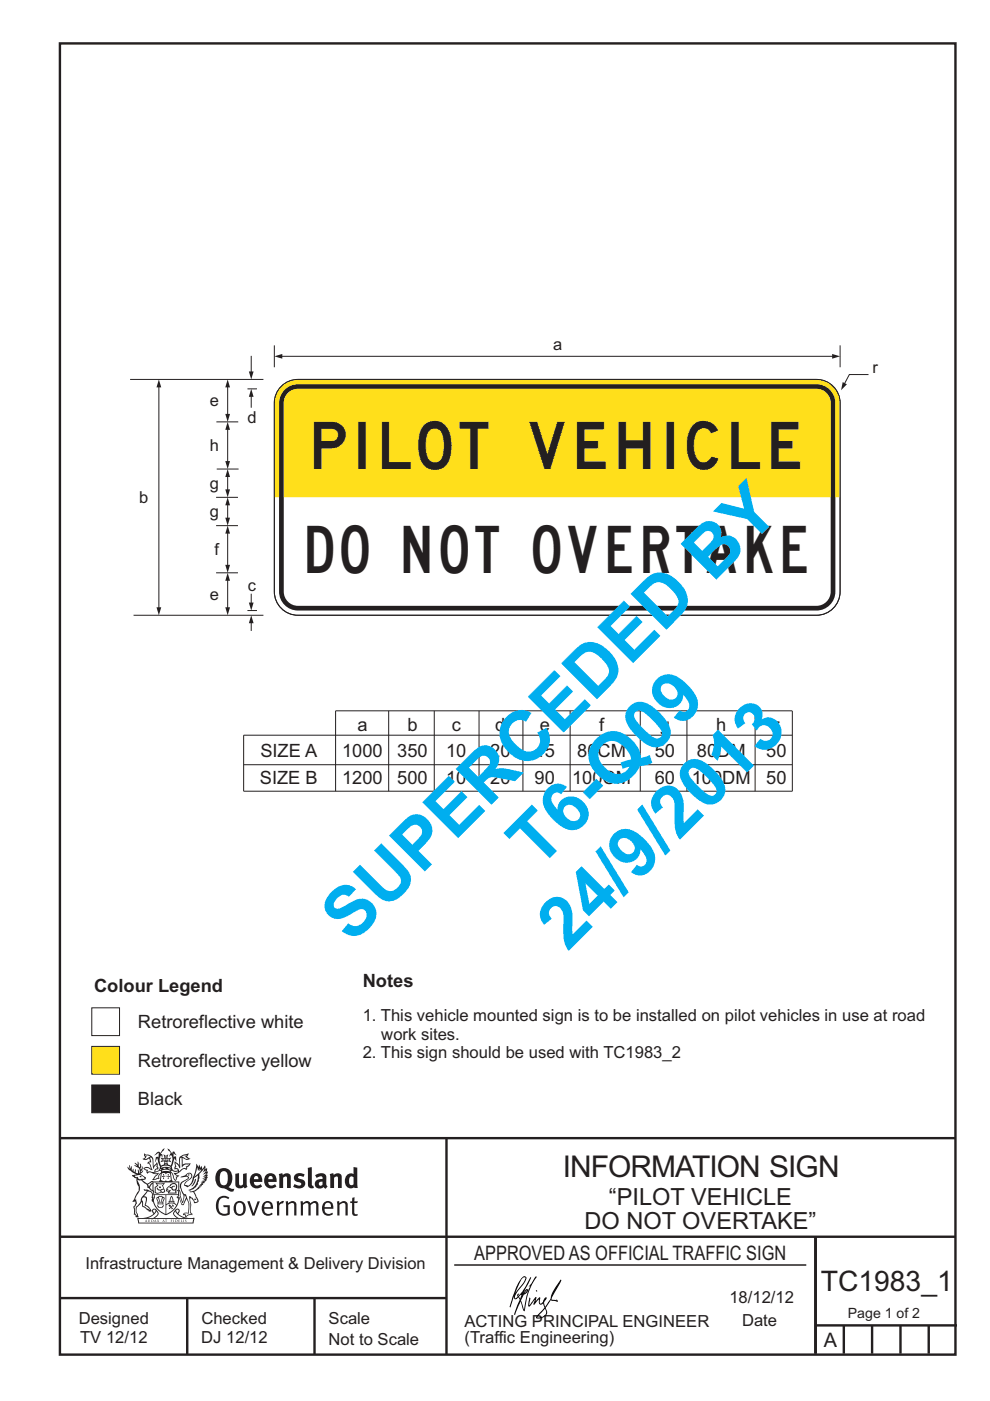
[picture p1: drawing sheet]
<svg xmlns="http://www.w3.org/2000/svg" width="210mm" height="297mm" viewBox="0 0 210 297" stroke-linecap="round" stroke-linejoin="round" font-family="sans-serif">
<g fill="none" stroke="#231f20" stroke-width=".51">
<path d="M12.7 9.2h190v278h-190zM12.7 241.3h189.9M94.7 241.4v45.8M12.7 275.2h82M12.7 262.2h190.1M39.7 275.2v12M66.7 275.2v12M173 262.2v24.8M173 281h30M179 281v6M185 281v6M191 281v6"/>
<path d="M197 281v6"/>
</g>
<path d="M96.4 268.2h74.6" fill="none" stroke="#231f20" stroke-width=".21"/>
<path d="M19.5 221.9h5.9v5.8h-5.9z" fill-rule="evenodd" fill="#ffdf1b" stroke="#231f20" stroke-width=".21"/>
<path d="M19.5 230h5.9v5.9h-5.9z" fill-rule="evenodd" fill="#231f20" stroke="#231f20" stroke-width=".21"/>
<path d="M19.5 213.7h5.9v5.9h-5.9z" fill-rule="evenodd" fill="#fff" stroke="#231f20" stroke-width=".21"/>
<g fill="#231f20">
<path d="M47 248.5a2.55 2.55 0 0 0 0 2.7l.3 .1a.81 .81 0 0 0 1-.9v-.6a1.04 1.04 0 0 0-1.1-1.5zM46.3 248.1a1.82 1.82 0 0 1 2.1-.2 1.82 1.82 0 0 1 .9 1.9 2.29 2.29 0 0 1-.8 1.9l.7 .3h.5l-.2 .6a2.87 2.87 0 0 1-2-.7 2.12 2.12 0 0 1-1.7-3.1z" fill-rule="evenodd"/>
<path d="M49.9 248.9l.8-.2v2a.46 .46 0 0 0 .2 .6 .46 .46 0 0 0 .7-.2v-2.2l.7-.2v2.4l.2 .5-.6 .4-.2-.3a1.02 1.02 0 0 1-1.2 .2 1.02 1.02 0 0 1-.6-1.1z" fill-rule="evenodd"/>
<path d="M54 249.5l-.1 .5h.9a.49 .49 0 0 0-.2-.6 .49 .49 0 0 0-.6 .1zM53.4 249.2a1.34 1.34 0 0 1 1.6-.3 1.34 1.34 0 0 1 .6 1.5v.2h-1.7a.77 .77 0 0 0 .5 .8 .77 .77 0 0 0 .9-.3l.3 .4a1.59 1.59 0 0 1-2.1 .2 1.59 1.59 0 0 1-.4-2z" fill-rule="evenodd"/>
<path d="M57 249.5l-.1 .5h.9a.49 .49 0 0 0-.2-.6 .49 .49 0 0 0-.6 .1zM56.4 249.2a1.34 1.34 0 0 1 1.6-.3 1.34 1.34 0 0 1 .7 1.5v.2h-1.8a.77 .77 0 0 0 .5 .8 .77 .77 0 0 0 .9-.3l.3 .4a1.59 1.59 0 0 1-2 .2 1.59 1.59 0 0 1-.5-2z" fill-rule="evenodd"/>
<path d="M59.1 248.9l.8-.2 .1 .4a.95 .95 0 0 1 1-.3 .95 .95 0 0 1 .7 .8v2.3h-.8v-2.3a.46 .46 0 0 0-.8 .1v2.2h-.9z" fill-rule="evenodd"/>
<path d="M62.5 249.1a1.75 1.75 0 0 1 2.1-.1l-.2 .5-.6-.2a.43 .43 0 0 0-.6 .3l.4 .3a1.04 1.04 0 0 1 1.2 1.2 1.04 1.04 0 0 1-1.4 .9l-1.2-.4 .3-.6 1 .4 .4-.4a.88 .88 0 0 0-1-.5l-.4-.2-.1-.4z" fill-rule="evenodd"/>
<path d="M65.3 247.6l.8-.2 .1 3.8 .2 .2 .2 .5a.88 .88 0 0 1-1-.1 .88 .88 0 0 1-.3-1z" fill-rule="evenodd"/>
<path d="M67.8 250.6a.43 .43 0 0 0-.1 .7 .43 .43 0 0 0 .7-.1v-.7zM66.8 249.2a1.7 1.7 0 0 1 2.4 .1v1.8l.3 .4-.4 .5-.5-.3a1.03 1.03 0 0 1-1.7-.2 1.03 1.03 0 0 1 .8-1.5h.7v-.4a.8 .8 0 0 0-1.2 .1z" fill-rule="evenodd"/>
<path d="M69.9 248.9l.8-.2 .1 .4a.95 .95 0 0 1 1-.3 .95 .95 0 0 1 .7 .8v2.3h-.8v-2.3a.46 .46 0 0 0-.8 .1v2.2h-.8z" fill-rule="evenodd"/>
<path d="M74.3 249.5a1.48 1.48 0 0 0 0 1.7l.4 .1 .3-.2v-1.5l-.3-.2zM75 247.4l.8 .2 .1 4.3h-.7l-.1-.2a1.26 1.26 0 0 1-1.4 0 1.26 1.26 0 0 1-.6-1.3 1.29 1.29 0 0 1 .5-1.3 1.29 1.29 0 0 1 1.4-.2z" fill-rule="evenodd"/>
<path d="M46.4 253.9a1.72 1.72 0 0 1 2.2 0l-.2 .3a1.24 1.24 0 0 0-1.4-.1 1.24 1.24 0 0 0-.7 1.3 1.49 1.49 0 0 0 1.3 2l.7-.2v-1.3h-.9l-.1-.4h1.4v2a1.93 1.93 0 0 1-2.2-.1 1.93 1.93 0 0 1-.7-2.2l.2-.7z" fill-rule="evenodd"/>
<path d="M50.3 255.2a1.65 1.65 0 0 0 .3 2.2 .99 .99 0 0 0 1-1.5 .78 .78 0 0 0-.4-.8 .78 .78 0 0 0-.9 .1zM50 254.9a1.33 1.33 0 0 1 1.6-.1 1.33 1.33 0 0 1 .5 1.5 1.31 1.31 0 0 1-1.3 1.5 1.31 1.31 0 0 1-1.3-1.6l.1-.5z" fill-rule="evenodd"/>
<path d="M52.5 254.7l.4-.1 .9 2.6 .8-2.5h.5l-1.1 3h-.5z" fill-rule="evenodd"/>
<path d="M56.2 255.2l-.2 .7h1.4a.7 .7 0 0 0-.3-.8 .7 .7 0 0 0-.9 .1zM55.9 255a1.22 1.22 0 0 1 1.5-.2 1.22 1.22 0 0 1 .5 1.5h-1.9a.93 .93 0 0 0 .5 1 .93 .93 0 0 0 1.2-.2l.1 .3a1.43 1.43 0 0 1-1.7 .1 1.43 1.43 0 0 1-.6-1.7z" fill-rule="evenodd"/>
<path d="M58.7 254.8l.4-.2 .1 .5 .4-.3 .6-.2-.2 .6a.66 .66 0 0 0-.8 .6v1.9h-.4z" fill-rule="evenodd"/>
<path d="M60.6 254.8l.4-.2 .1 .5a.94 .94 0 0 1 1-.4 .94 .94 0 0 1 .8 .7v2.3h-.5l-.1-2.5a.81 .81 0 0 0-1.2 .3v2.2h-.4z" fill-rule="evenodd"/>
<path d="M63.7 254.7l.5-.1 .1 .5 .4-.3a.78 .78 0 0 1 1.1 .3 .9 .9 0 0 1 1-.5 .9 .9 0 0 1 .7 .8v2.3h-.4l-.1-2.5a.67 .67 0 0 0-1.1 .3v2.2h-.5v-2.4l-.4-.2-.7 .4v2.2h-.5z" fill-rule="evenodd"/>
<path d="M69 255.2l-.2 .7h1.4a.7 .7 0 0 0-.3-.8 .7 .7 0 0 0-.9 .1zM68.7 255a1.22 1.22 0 0 1 1.5-.2 1.22 1.22 0 0 1 .5 1.5h-1.9a.93 .93 0 0 0 .5 1 .93 .93 0 0 0 1.2-.2l.1 .3a1.44 1.44 0 0 1-1.7 .1 1.44 1.44 0 0 1-.6-1.7z" fill-rule="evenodd"/>
<path d="M71.4 254.8l.5-.2 .1 .5a.94 .94 0 0 1 1-.4 .94 .94 0 0 1 .7 .7v2.3h-.4l-.1-2.5a.81 .81 0 0 0-1.2 .3v2.2h-.5z" fill-rule="evenodd"/>
<path d="M74.7 254l.5-.2v.9h.7l-.1 .4h-.7l.1 2.2 .1 .1h.5l.1 .3a.75 .75 0 0 1-1.2-.6v-2h-.4v-.4h.4z" fill-rule="evenodd"/>
<path d="M30.8 244.9l1.1 .3-.9 .5h-.4l.5-.5zM31.8 245.5l.2-.1a2.44 2.44 0 0 1 .4 2l.1 .4 .7-1-.1 .6 .3 .3a.57 .57 0 0 0-.6 .8l-1-.2-.5 .2 .1-.5-.7-.2 .6-.2 1 .5 .1-.1-.6-1.3-.2-.1 .5-.1zM30.7 244.5l-.2 .4 .3 .4-.6 .4a1.04 1.04 0 0 0 1.4-.1l.2 .7h-.4l-.2 .4a.94 .94 0 0 1 .9 1.1l-.2-.1a1.16 1.16 0 0 0-1.5-.1l.3 .4 .4 .2 .1 .5 .2 .2v-.2a.94 .94 0 0 1 1.1 .2h.9l-1.2 1.2a1.13 1.13 0 0 0 1.2-.2l.4-.1-.1-.4 .5-.7a.83 .83 0 0 0-.6 1.1l-.3-.1-.7 .3 1.1-1.4-.5 .2-.5-.1 1.3-.5-.2-.2-.8 .4v-.3l.2-.2 .3 .1 .1-.3-.2-.4v-.6l-.2-.3-.6 .9v-.7a1.42 1.42 0 0 0-1.7-1.8z" fill-rule="evenodd"/>
<path d="M38.5 245.3l.5-.3 .7-.1-.6 .3 .8 .5h-.3zM38.3 245.5h.2l.1 2a1.69 1.69 0 0 1 1.5-.7l-.7 .5 .1 .5a1.1 1.1 0 0 0-1.5 .6l-.1-.5-.2-.2h-.5l.2-.4-.2-.7a1.42 1.42 0 0 1 .8 1.1l.2-.1zM37.1 246.2l.1 1-.2 .3v.5l.6-.1 .1 .2a.96 .96 0 0 1-1.1-.1l-.1 .1a1.06 1.06 0 0 0 1.3 .2v.1a.72 .72 0 0 1-1 .2l.3 .5 .6 .3-.4 .1-.1 .7-.3-.4-.3-1.1-.4-.4 .4 .9a1.54 1.54 0 0 0 .6 1.2l.2-.3a.58 .58 0 0 1 .5-.7l.1-.2h-.3l-.4-.3 .9-.5a.93 .93 0 0 1 1.1-.5l.1 .2 .2-.1 .1-.5a.99 .99 0 0 0 .7-.9l-1.3 .1-.4 .3v-1.5l.9 .4 .8-.3h-.3l-.5-.4 .4-.7-.7 .2a1.46 1.46 0 0 0-1.3 2.1v.4l-.2-.4z" fill-rule="evenodd"/>
<path d="M35.6 248.9l.2 .1-.1 .4h.3l-.3 .1v.5l-.1-.6h-.3l.3-.1z" fill-rule="evenodd"/>
<path d="M34.6 248.9l.2 .1-.1 .3 .4 .1h-.4v.6l-.1-.5-.3-.1h.3z" fill-rule="evenodd"/>
<path d="M34.3 248.8a.57 .57 0 0 1 .9 .2 .57 .57 0 0 1 .9-.2l.2 1.4-.2 .1a.57 .57 0 0 1-.9-.1 .69 .69 0 0 1-1.1 0zM34.2 248.1l-.3 2.1-.2 .4h2.9l-.1-.4-.3-2.1h-.2v.3l-.8-.1-.9 .1 .1-.3z" fill-rule="evenodd"/>
<path d="M34.2 252.4a.3 .3 0 0 0 .6 0 .3 .3 0 0 0-.6 0zM33.3 251l.3 .3-.3 .3a.79 .79 0 0 0 0 1.3l.8-.2-.1-.3a.55 .55 0 0 1-.7-.6h.1l.1 .3 .4 .1 .8-.2-.4-.7 .4-.3-.7 .1zM33 250.7l1.1 .2 .9-.2-.4 .7 .4 1.1a.56 .56 0 0 1-.8 .3l-.2 .1a.73 .73 0 0 1-.9 .1 .73 .73 0 0 1-.3-.9v-.4l.5-.4z" fill-rule="evenodd"/>
<path d="M35.6 251.9l.7-.5a.58 .58 0 0 1 1-.1 .58 .58 0 0 1-.5 .9l-.2-.3a.43 .43 0 0 1 .6-.3v-.1a.57 .57 0 0 0-.8 .2l-.2-.1-.3 .2 .4 .1a.55 .55 0 0 0 .9 .5v.5h-1.3l.3-.4-.1-.2-.6 .1 .2-.2-.2-.1zM35.4 251.8l-.1 .2a.39 .39 0 0 0 .2 .7l.3-.1-.2 .5h1.9l-.1-.8a.86 .86 0 0 0-.1-1.4 .86 .86 0 0 0-1.3 .4z" fill-rule="evenodd"/>
<path d="M36 254.8h.8v.2h-.8zM36.4 253.8l.2 .8h-.4zM36.4 253.5l-.3 .5-.1 .6h-.2v.4l-.7 .4 .1 .2a1.48 1.48 0 0 1 2.2 .1l.2-.1-.6-.5v-.5h-.2l-.1-.6z" fill-rule="evenodd"/>
<path d="M35.8 255.4l.3 .1 .2 .3 .3-.2-.2-.2a.38 .38 0 0 1 .4 .5l-.1-.2-.3 .3 .3 .2-.3 .2-.1-.3-.4 .3-.1-.2 .4-.3-.2-.1-.1 .1z" fill-rule="evenodd"/>
<path d="M34.5 254h.2v.2l-.3 .6h-.1zM33.6 255.3h.9v.2a.55 .55 0 0 1-.8 .4v-.2h-.2zM33.4 254h.2l.2 .8h-.2zM33.6 255h.8l.1 .1-.8 .1zM33.8 253.7h.5l-.2 1.1h-.2zM33.3 253.8l-.1 .3 .3 1.2a.48 .48 0 0 0-.1 .5 .48 .48 0 0 0 .4 .3l.6-.1a.49 .49 0 0 0 .2-.7l.3-1.2-.1-.3a1.42 1.42 0 0 0-1.5 0z" fill-rule="evenodd"/>
<path d="M33.6 251.6h.5l.1 .3h-.4z" fill-rule="evenodd"/>
<path d="M41.3 250.1l.3-.2-.2 .9-.6 .7h-.2l.5-.7z" fill-rule="evenodd"/>
<path d="M39.7 249l.3-.2 .5 .2a.88 .88 0 0 1-.6 1.1 1.22 1.22 0 0 0-.8 1.3l.5 .2a.72 .72 0 0 0 .9-.4l.5-.8 .2-.6 .8-.6v.3a2.85 2.85 0 0 1-2 2.8l.1 .1a2.13 2.13 0 0 0 1.9-1.5l-.1-.2a2.01 2.01 0 0 0 .3-1.8l1.2-1.3-.4 1 .7-.5-.7 1 .8-.4-.8 .8 .7-.1-.9 .5 .8-.1-.8 .4h.7l-.8 .3 .3 .2h-.4l.2 .4-.4-.1 .2 .3h-.4l.1 .3h-.1a2.16 2.16 0 0 1-2 1l.1 .2h.4a.76 .76 0 0 1 .7 .7l.5 1.2-.6 .2a1.45 1.45 0 0 0-1.2-1.3l.3 1.8-.1 1.9 .4 .2a1.07 1.07 0 0 0-1.2 .4v-.3l-.5-.2a.87 .87 0 0 1 1-.1l.1-.7a4.4 4.4 0 0 0-.6-3.1l-.1-.3h-.2a2.16 2.16 0 0 1-.7-2.2l.3-.3 1.2-.8a.55 .55 0 0 0-.4-.7zM37.8 252.4a.76 .76 0 0 1 .3 1.1l.6 1.6 .4-1.7 .2 .1a.61 .61 0 0 1-.1 .9l-.3 .9h-.2l-.7-1.6-.3 .1a1.18 1.18 0 0 0 .1-1.4zM41.8 247.5l.2 .8 .3-.6v.6l.3-.5a1.9 1.9 0 0 1-1.1 1.4l-.3 .3zM38.2 249.6l1.4-.1 .2 .1v.3l-.5 .3a1.26 1.26 0 0 0-1 1.9l.2 .7a1.84 1.84 0 0 1 .2 2l-.4-1.3a.96 .96 0 0 0-.4-1.3l-.4 .3a.78 .78 0 0 1-.1 1.3l.2 .2h.4l.4 1.1a.38 .38 0 0 0 .2 .4 .38 .38 0 0 0 .4-.1l.6-1.2a2.94 2.94 0 0 1 .3 2.5v.5l-.8-.1-.3 .4v.2l.4-.1 .1 .4 .2 .1a1.02 1.02 0 0 1 1.3-.5l-.1-.4-.3-.1 .2-1.7-.3-1.4 .1 .1a1.14 1.14 0 0 1 .7 .9 .63 .63 0 0 0 .9-.2 .63 .63 0 0 0-.2-.8l-.6-1.3 .9-.6 .2-.3 .2-.1v-.2h.3l-.1-.3h.4l-.1-.3 .5-.1-.2-.2 .5-.4 .1-.2-.3 .1 .5-.6-.3 .1 .3-.6-.4 .1 .4-.5v-.3l-.3 .2 .1-.6v-.3l-.4 .3-.1-.8-.5 .8-.2-.7-.2 .5-.3-.8-.1 .6-.5-.8-.1 1.4-.7 1.9a1.81 1.81 0 0 1-.9 1.4l-.6-.2a1.75 1.75 0 0 1 1.1-1.2 .75 .75 0 0 0 .1-1.3 .75 .75 0 0 0-1.2 .5z" fill-rule="evenodd"/>
<path d="M41.2 254.2l.3-.1 .1 .3h-.4z" fill-rule="evenodd"/>
<path d="M29.4 258.4h11.6l-.2 .8h-11.3zM31.3 258.2l.5-.1a2.48 2.48 0 0 0 1.4-1.3l.2 .6-.5 .5-.4 .3zM32.5 256.6l.3-.2 .2 .2-.3 .6zM37.2 256.8a2.65 2.65 0 0 0 1.8 1.4h-1.1l-.5-.3-.5-.5zM37.4 256.6l.2-.2 .3 .2-.3 .6zM29.2 258.2l.1 1.2h11.7l.3-1.1-.2-.1a4.1 4.1 0 0 1-3.3-.9l.3-.4-.1-.5a1.06 1.06 0 0 0-1.3 .9l.2 .4 .6 .5h-4.7l.3-.1a.84 .84 0 0 0 .6-.7 .84 .84 0 0 0-.5-.9l-.3-.2-.5 .1-.1 .5 .3 .4a4.2 4.2 0 0 1-3.4 .9z" fill-rule="evenodd"/>
<path d="M31 258.7l.1 .2h-.2zM31 258.6l-.3 .5 .4-.1 .2 .1z" fill-rule="evenodd"/>
<path d="M31.3 258.6h.2v.4a.25 .25 0 0 0 .3-.1 .25 .25 0 0 0-.1-.3h.1a.29 .29 0 0 1 0 .4 .29 .29 0 0 1-.4 0 .29 .29 0 0 1 0-.4z" fill-rule="evenodd"/>
<path d="M32.2 258.6a.22 .22 0 0 1 .3 .2 .22 .22 0 0 1-.3 .2zM32 258.6v.5a.33 .33 0 0 0 .5-.1 .33 .33 0 0 0 0-.4 .33 .33 0 0 0-.5 0z" fill-rule="evenodd"/>
<path d="M32.9 258.7l.1 .2h-.2zM32.9 258.6l-.2 .5 .3-.1 .2 .1z" fill-rule="evenodd"/>
<path d="M33.3 258.6h.2v.2l.3-.2-.2 .2 .2 .3-.3-.2-.1 .2h-.1l.2-.3z" fill-rule="evenodd"/>
<path d="M34.7 258.7l.1 .2h-.2zM34.7 258.6l-.3 .5 .4-.1 .2 .1z" fill-rule="evenodd"/>
<path d="M35 258.6h.4h-.1v.5h-.2l.1-.5z" fill-rule="evenodd"/>
<path d="M36.2 258.6h.3h-.2v.2h.2h-.2l.1 .3h-.2z" fill-rule="evenodd"/>
<path d="M36.7 258.6h.2v.5h-.2z" fill-rule="evenodd"/>
<path d="M37.3 258.6a.22 .22 0 0 1 .3 .2 .22 .22 0 0 1-.3 .2zM37.1 258.6v.5a.33 .33 0 0 0 .5-.1 .33 .33 0 0 0 0-.4 .33 .33 0 0 0-.5 0z" fill-rule="evenodd"/>
<path d="M37.8 258.6h.3h-.1v.2h.1h-.1v.2l.1 .1h-.3z" fill-rule="evenodd"/>
<path d="M38.3 258.6h.3l-.1 .4 .2 .1h-.4z" fill-rule="evenodd"/>
<path d="M38.9 258.6h.2v.5h-.2z" fill-rule="evenodd"/>
<path d="M39.3 258.6h.2l-.2 .1 .2 .2-.1 .2h-.1v-.2l.2 .1z" fill-rule="evenodd"/>
<path d="M34.2 247.4a1.51 1.51 0 0 1 2 .2 2.67 2.67 0 0 0-2.1 0zM35.7 247.6l.4 .2 .1 .2-.4-.1zM34.6 247.7l.4-.1 .2 .2h-.4zM34 247.9l.3 .1-.3 .1zM34.9 246.9l.3-.2 .2 .2zM34.9 245.7h.2v.4h-.2zM35 245.1l.2 .2 .2-.2-.1 .4h-.2zM35.1 246.3h.2l.1 .4-.2-.2-.2 .2zM35.3 245.7h.2v.4h-.2zM34.4 245.7l.3 .1v.2l-.3 .1 .2-.2zM35.7 245.8l.3-.1-.2 .2 .2 .2-.4-.1zM32.7 244.9l1-.5-.1 1-.2-.1-.4 .1-.2 1.1 .5-1 .2 .9a1.84 1.84 0 0 1 .3 1.7l.4 .1a2.48 2.48 0 0 1 2.2 .1l.2-.3-.2-.7 .7-1.7 .4 .6-.2-1-.2-.1-.2 .3v-.9l.6 .4-.6-.7h-.3l-.1 .4-.5-.8-.5-.3 .2 .4 .5 .6-.4 .7 .4-.3a2.06 2.06 0 0 1 0 2.2l-.6-.2-.1-.6 .1-.1 .8 .2-.4-.5 .4-.5-.7 .2-.2-.2 .2-.7-.5 .4-.5-.4 .2 .7-.2 .2-.7-.2 .4 .5-.4 .5 .7-.2 .2 .1-.2 .6-.5 .2a2.02 2.02 0 0 1 0-2.2l.3 .5-.1-.6-.3-.1 .8-1.2-.5 .3-.4 .7-.2-.3a.8 .8 0 0 0-.8 .5z" fill-rule="evenodd"/>
<path d="M29.2 250.1l.3 .2a.61 .61 0 0 1 .8 .3l.3 .2a.8 .8 0 0 1 .6 1l.4 .1 .5 .6a1 1 0 0 1 .5 1l-.1 .7v-.5h-.1a.96 .96 0 0 0-.8-1.3l-.3-.2h-.6l-.1-.1-.2 .1 .2 .3h.5l-1.1 1.4-.2 .9-.4 .6a1.33 1.33 0 0 0-.5 1.8l.2 .5a1.26 1.26 0 0 1-.5-1.4l-.1-.4a1.56 1.56 0 0 0 .4-1.7l-.3 .2 .2-.5a3.2 3.2 0 0 0 .7-3zM30.4 253.9h.4a2.06 2.06 0 0 1-.1 1.6l.7 .5 .4 .5-.6-.2-.8-.6-.1-.9a.51 .51 0 0 1 .1-.9zM28.6 249.3a1.52 1.52 0 0 1 2.1 .6l-1.1 .1-.2-.1-.2-.4-.4 .1zM27.5 247v.8l-.3-.4-.2 .1a3.1 3.1 0 0 0 2 1.5l-1 .1 .5 .6 .5 .1v1.1a1.84 1.84 0 0 1-.2 2.5l-.4 .9-.4 .4 .3 .1 .4-.1 .1 .4-.2 .5-.3 .2 .1 1.8 .2-.1 .2 .6h.2l.4-.1-.1-.5a1.3 1.3 0 0 1-.1-1.6l.8-1.1 .2 1.1 .6 .2 .4 .6 .2-.2 .2 .4 .5-.1a1.85 1.85 0 0 0-1.2-1.3l.1-.3a1.39 1.39 0 0 0 0-1.5h-.5l.5-.6a.66 .66 0 0 1 .9-.4 .66 .66 0 0 1 .3 .9l-.1 .4h.2v.1l-.2 .3 .2 .5 .2-.3a2.24 2.24 0 0 0 .1-2.2 .73 .73 0 0 1-.7-.6 .73 .73 0 0 1 .5-.8l.1-.2a.94 .94 0 0 0-.9 .8 .48 .48 0 0 1-.1-.5 .48 .48 0 0 1 .5-.3l.5-.3a.51 .51 0 0 0-.8 .2l-.5 .3-1-.8 .6-.1 .1-.5-1.1-.7 .5-.4v-.4l-.5 .5 .1-.2a.69 .69 0 0 0 .2-1.1v.5l-.3 .2 .1-1.1-.3-.2 .1 .6-.1 .2-.4-1.2v.6l-.7-.3 .6 .6-.6-.2 .2 .3a1 1 0 0 1 .8 1.5l-.2-.8v.8l-.5-.2-.1-.7-.2 .6-.2-.1v-.6l-.2 .4-.2-.2 .1-.7-.2 .5z" fill-rule="evenodd"/>
<path d="M29.5 249.5l.3-.2 .3 .3z" fill-rule="evenodd"/>
<path d="M32.4 250.5h5.6v2l-.2-.1v-1.7h-5.2v2.5h5.2v-.8l.1 .2-.1 1.1v-.3h-2.5v4a4.1 4.1 0 0 0 2.6-3.6l.1-.1a4 4 0 0 1-2.8 3.9 4.2 4.2 0 0 1-2.8-4.7l.1 1.3 .1-.1a3.8 3.8 0 0 0 2.5 3.3v-4h-2.5l-.2-.9z" fill-rule="evenodd"/>
<circle cx="40" cy="249.1" r=".17"/>
</g>
<g fill="#000">
<path d="M111.6 273.7l.2-.2-.5 .7zM110.4 274.5l.2 .1-.3 .8-.2-.5zM110.9 270.9h.5a9.3 9.3 0 0 1-2 3.1l-.1 .3 1-2.5zM110.6 271a14.7 14.7 0 0 0-2.2 4.9l-.3 1.2 .1 .1 .8-2.3a.42 .42 0 0 0 .2 .6 .42 .42 0 0 0 .6-.3l.2-.1 .2 .5-1.1 3.2h.2l1.1-2.9 .6 1.9 .2 .2 .2-.5a13.5 13.5 0 0 1 2-6.2l.4-.5-.1-.2-1.6 2.1 .4-.1a14.9 14.9 0 0 0-1.3 5.1l-.4-1.1a1.39 1.39 0 0 1 .2-1.9l.1-.2a.92 .92 0 0 0 .8-1.2 .75 .75 0 0 0-.8 .7l-.1 .2 1.6-3.4h-.1l-.4 .7a10.5 10.5 0 0 1-2.2 3.3l.2-.5a.32 .32 0 0 0-.4 .2 .32 .32 0 0 0 .1 .4l-.5 .4a3.2 3.2 0 0 1 1.1-2.3l.5-.6a2.49 2.49 0 0 0 .7-1.6l-.4-.2z" fill-rule="evenodd"/>
<path d="M113.7 273.6l.3 .2h-.3z" fill-rule="evenodd"/>
<path d="M115.6 277.5a1.15 1.15 0 0 1 .1 1.3 1.15 1.15 0 0 1-1.2 .5l-.6 .1zM112.2 275.2l-.2 1.6 .2 .2 1.2-1.5-.2 1.1 1.1-1.1a.94 .94 0 0 0 .4 1.1l.5-.3 .3 .9-1.2 1.3a.98 .98 0 0 0-.5 1 1.9 1.9 0 0 0 2.3-1.3l-.1-.2a1.02 1.02 0 0 1 .2-1.4l.6-1 1.5 .3-.2-.4v.2l-1.1-.1v-.3l2-3.6 .1-.2-.2-.2-1.7 2.8a6.6 6.6 0 0 1-1.6 2.9l-.1-.2a1.01 1.01 0 0 1 .4-1.4l.1-.2-.3-.1-.4 .4-.1 .5-.6 .4-.1-.4 .1-.9-.2-.1-.9 1 .3-1h-.2l-1.4 1.8 .3-1.5v-.1z" fill-rule="evenodd"/>
</g>
<path d="M82.4 150.7v17.1M92.1 150.7v17.1M101.6 150.7v17.1M110.9 150.7v17.1M120.9 150.7v17.1M135.8 150.7v17.1M145.7 150.7v17.1M160.2 150.7v17.1M168 155.9h-116.3v11.9h116.4v-17.1h-96.9v17.1M51.7 162.1h116.3" fill="none" stroke="#231f20" stroke-width=".21"/>
<path d="M59.4 82.2a5 5 0 0 1 3.8-1.8h110a5 5 0 0 1 5 5v40a5 5 0 0 1-5 5h-110a5 5 0 0 1-5-5v-40a5 5 0 0 1 1.2-3.2z" fill-rule="evenodd" fill="#fff" stroke="#231f20" stroke-width=".21"/>
<path d="M60.4 82.6a4 4 0 0 1 2.8-1.2h110a4 4 0 0 1 4 4v40a4 4 0 0 1-4 4h-110a4 4 0 0 1-4-4v-40a4 4 0 0 1 1.2-2.8z" fill-rule="evenodd" fill="#231f20"/>
<path d="M61.3 83.1l1.2-.6 .7-.1h110a3 3 0 0 1 3 3v40a3 3 0 0 1-3 3h-110a3 3 0 0 1-3-3v-40a3 3 0 0 1 1.1-2.3z" fill-rule="evenodd" fill="#fff"/>
<g fill="#ffdf1b">
<path d="M60.8 83.6a3 3 0 0 1 2.4-1.2h110a3 3 0 0 1 3 3v20h-116v-20l.1-.6z" fill-rule="evenodd"/>
<path d="M59.4 82.2a5 5 0 0 1 3.8-1.8h110a5 5 0 0 1 5 5v20h-1v-20a4 4 0 0 0-4-4h-110a4 4 0 0 0-4 4v20h-1v-20a5 5 0 0 1 1.2-3.2z" fill-rule="evenodd"/>
</g>
<path d="M59.7 75.5h116.9" fill="none" stroke="#231f20" stroke-width=".21"/>
<g fill="#231f20">
<path d="M58.2 75.5l1.7-.5v1z"/>
<path d="M176.5 75l1.7 .5-1.7 .5z"/>
</g>
<path d="M58.2 73.2v4.7M178.2 73.2v4.7M184.2 79.4h-4.1l-1 2" fill="none" stroke="#231f20" stroke-width=".21"/>
<path d="M178.7 81l.9 .5-1.2 1.2z" fill="#231f20"/>
<path d="M28.3 130.4h27.6M45.8 121.4h4.7M48.3 123v5.9" fill="none" stroke="#231f20" stroke-width=".21"/>
<g fill="#231f20">
<path d="M47.8 128.8h1l-.5 1.6z"/>
<path d="M48.3 121.4l.5 1.7h-1z"/>
</g>
<path d="M27.6 80.4h28.3M45.9 89.4h4.6M46 99.4h4.6M48.3 82v5.9M52.5 82.4h2" fill="none" stroke="#231f20" stroke-width=".21"/>
<g fill="#231f20">
<path d="M47.8 87.8h1l-.5 1.6z"/>
<path d="M48.3 80.4l.5 1.7h-1z"/>
</g>
<path d="M53.3 75.4v3.5" fill="none" stroke="#231f20" stroke-width=".21"/>
<path d="M52.8 78.8h1l-.5 1.6z" fill="#231f20"/>
<path d="M48.3 91v6.9" fill="none" stroke="#231f20" stroke-width=".21"/>
<g fill="#231f20">
<path d="M48.3 89.4l.5 1.7h-1z"/>
<path d="M47.8 97.8h1l-.5 1.6z"/>
</g>
<path d="M48.3 113v6.9" fill="none" stroke="#231f20" stroke-width=".21"/>
<g fill="#231f20">
<path d="M48.3 111.4l.5 1.7h-1z"/>
<path d="M47.8 119.8h1l-.5 1.6z"/>
</g>
<path d="M53.3 84v2.4" fill="none" stroke="#231f20" stroke-width=".21"/>
<path d="M53.3 82.4l.5 1.7h-1z" fill="#231f20"/>
<path d="M52.5 129.4h2M53.3 125.9v2" fill="none" stroke="#231f20" stroke-width=".21"/>
<path d="M52.8 127.8h1l-.5 1.6z" fill="#231f20"/>
<path d="M53.3 132v1.8" fill="none" stroke="#231f20" stroke-width=".21"/>
<path d="M53.3 130.4l.5 1.7h-1z" fill="#231f20"/>
<path d="M45.8 111.4h4.7M48.3 107v2.9" fill="none" stroke="#231f20" stroke-width=".21"/>
<g fill="#231f20">
<path d="M47.8 109.8h1l-.5 1.6z"/>
<path d="M48.3 105.4l.5 1.7h-1z"/>
</g>
<path d="M33.7 82v46.9" fill="none" stroke="#231f20" stroke-width=".21"/>
<g fill="#231f20">
<path d="M33.2 128.8h1l-.5 1.6z"/>
<path d="M33.7 80.4l.5 1.7h-1z"/>
</g>
<path d="M45.8 105.4h4.7M48.3 101v2.9" fill="none" stroke="#231f20" stroke-width=".21"/>
<g fill="#231f20">
<path d="M47.8 103.8h1l-.5 1.6z"/>
<path d="M48.3 99.4l.5 1.7h-1z"/>
</g>
<path d="M59.4 82.2a5 5 0 0 1 3.8-1.8h110a5 5 0 0 1 5 5v40a5 5 0 0 1-5 5h-110a5 5 0 0 1-5-5v-40a5 5 0 0 1 1.2-3.2z" fill="none" stroke="#231f20" stroke-width=".21"/>
<g font-size="15" fill="#00aeef">
<text x="114.1" y="184.4" transform="rotate(-45 114.1 184.4)">T6-Q09</text>
<text x="74.6" y="200.3" transform="rotate(-45 74.6 200.3)">SUPERCEDED BY</text>
<text x="120.4" y="201.9" transform="rotate(-45 120.4 201.9)">24/9/2013</text>
</g>
<g font-size="10" fill="#231f20">
<text x="66.7" y="99.5">PILOT VEHICLE</text>
<text x="65.2" y="121.5">DO NOT OVERTAKE</text>
</g>
<text font-size="6.4" fill="#231f20" x="119.4" y="249.6">INFORMATION SIGN</text>
<text font-size="6" fill="#231f20" x="174.1" y="273.7">TC1983_1</text>
<g font-size="5" fill="#231f20">
<text x="129.2" y="255.4">“PILOT VEHICLE</text>
<text x="124" y="260.6">DO NOT OVERTAKE”</text>
</g>
<g font-size="4.2" fill="#231f20">
<text x="100.6" y="267.2">APPROVED AS OFFICIAL TRAFFIC SIGN</text>
<text x="174.7" y="285.6">A</text>
</g>
<g font-size="3.9" fill="#231f20">
<text x="75.8" y="154.9">a</text>
<text x="86.4" y="154.9">b</text>
<text x="95.8" y="154.9">c</text>
<text x="105.1" y="154.9">d</text>
<text x="114.5" y="154.9">e</text>
<text x="127.1" y="155">f</text>
<text x="139.9" y="154.9">g</text>
<text x="151.9" y="154.9">h</text>
<text x="164" y="154.9">r</text>
<text x="55.2" y="160.6">SIZE A</text>
<text x="72.6" y="160.5">1000</text>
<text x="84.3" y="160.5">350</text>
<text x="94.6" y="160.5">10</text>
<text x="104" y="160.5">20</text>
<text x="113.4" y="160.5">45</text>
<text x="122.4" y="160.6">80CM</text>
<text x="138.9" y="160.5">50</text>
<text x="147.8" y="160.5">80DM</text>
<text x="162.5" y="160.5">50</text>
<text x="55.1" y="166.2">SIZE B</text>
<text x="72.6" y="166.2">1200</text>
<text x="84.3" y="166.2">500</text>
<text x="94.6" y="166.2">10</text>
<text x="104" y="166.2">20</text>
<text x="113.4" y="166.2">90</text>
<text x="121.3" y="166.2">100CM</text>
<text x="138.9" y="166.2">60</text>
<text x="146.7" y="166.2">100DM</text>
<text x="162.5" y="166.2">50</text>
<text x="76.9" y="209.3">Notes</text>
<text x="19.9" y="210.4">Colour Legend</text>
<text x="29.3" y="218">Retroreflective white</text>
<text x="29.3" y="226.2">Retroreflective yellow</text>
<text x="29.3" y="234.3">Black</text>
</g>
<g font-size="3.5" fill="#231f20">
<text x="117.3" y="74.3">a</text>
<text x="185.1" y="79">r</text>
<text x="44.5" y="86.2">e</text>
<text x="52.5" y="89.7">d</text>
<text x="44.5" y="95.7">h</text>
<text x="29.5" y="106.7">b</text>
<text x="44.5" y="103.7">g</text>
<text x="44.5" y="109.7">g</text>
<text x="45.5" y="117.7">f</text>
<text x="52.6" y="125.3">c</text>
<text x="44.5" y="127.2">e</text>
<text x="76.9" y="216.5">1. This vehicle mounted sign is to be installed on pilot vehicles in use at road</text>
<text x="80.9" y="220.5">work sites.</text>
<text x="76.9" y="224.4">2. This sign should be used with TC1983_2</text>
<text x="18.1" y="269.1">Infrastructure Management &amp; Delivery Division</text>
<text x="16.7" y="280.7">Designed</text>
<text x="42.7" y="280.7">Checked</text>
<text x="69.7" y="280.7">Scale</text>
<text x="98.5" y="281.4">ACTING PRINCIPAL ENGINEER</text>
<text x="154.7" y="276.2">18/12/12</text>
<text x="157.4" y="281.2">Date</text>
<text x="17" y="284.8">TV 12/12</text>
<text x="42.7" y="284.8">DJ 12/12</text>
<text x="69.7" y="285.2">Not to Scale</text>
<text x="98.5" y="284.8">(Traffic Engineering)</text>
</g>
<text font-size="3" fill="#231f20" x="179.8" y="279.4">Page 1 of 2</text>
</svg>
